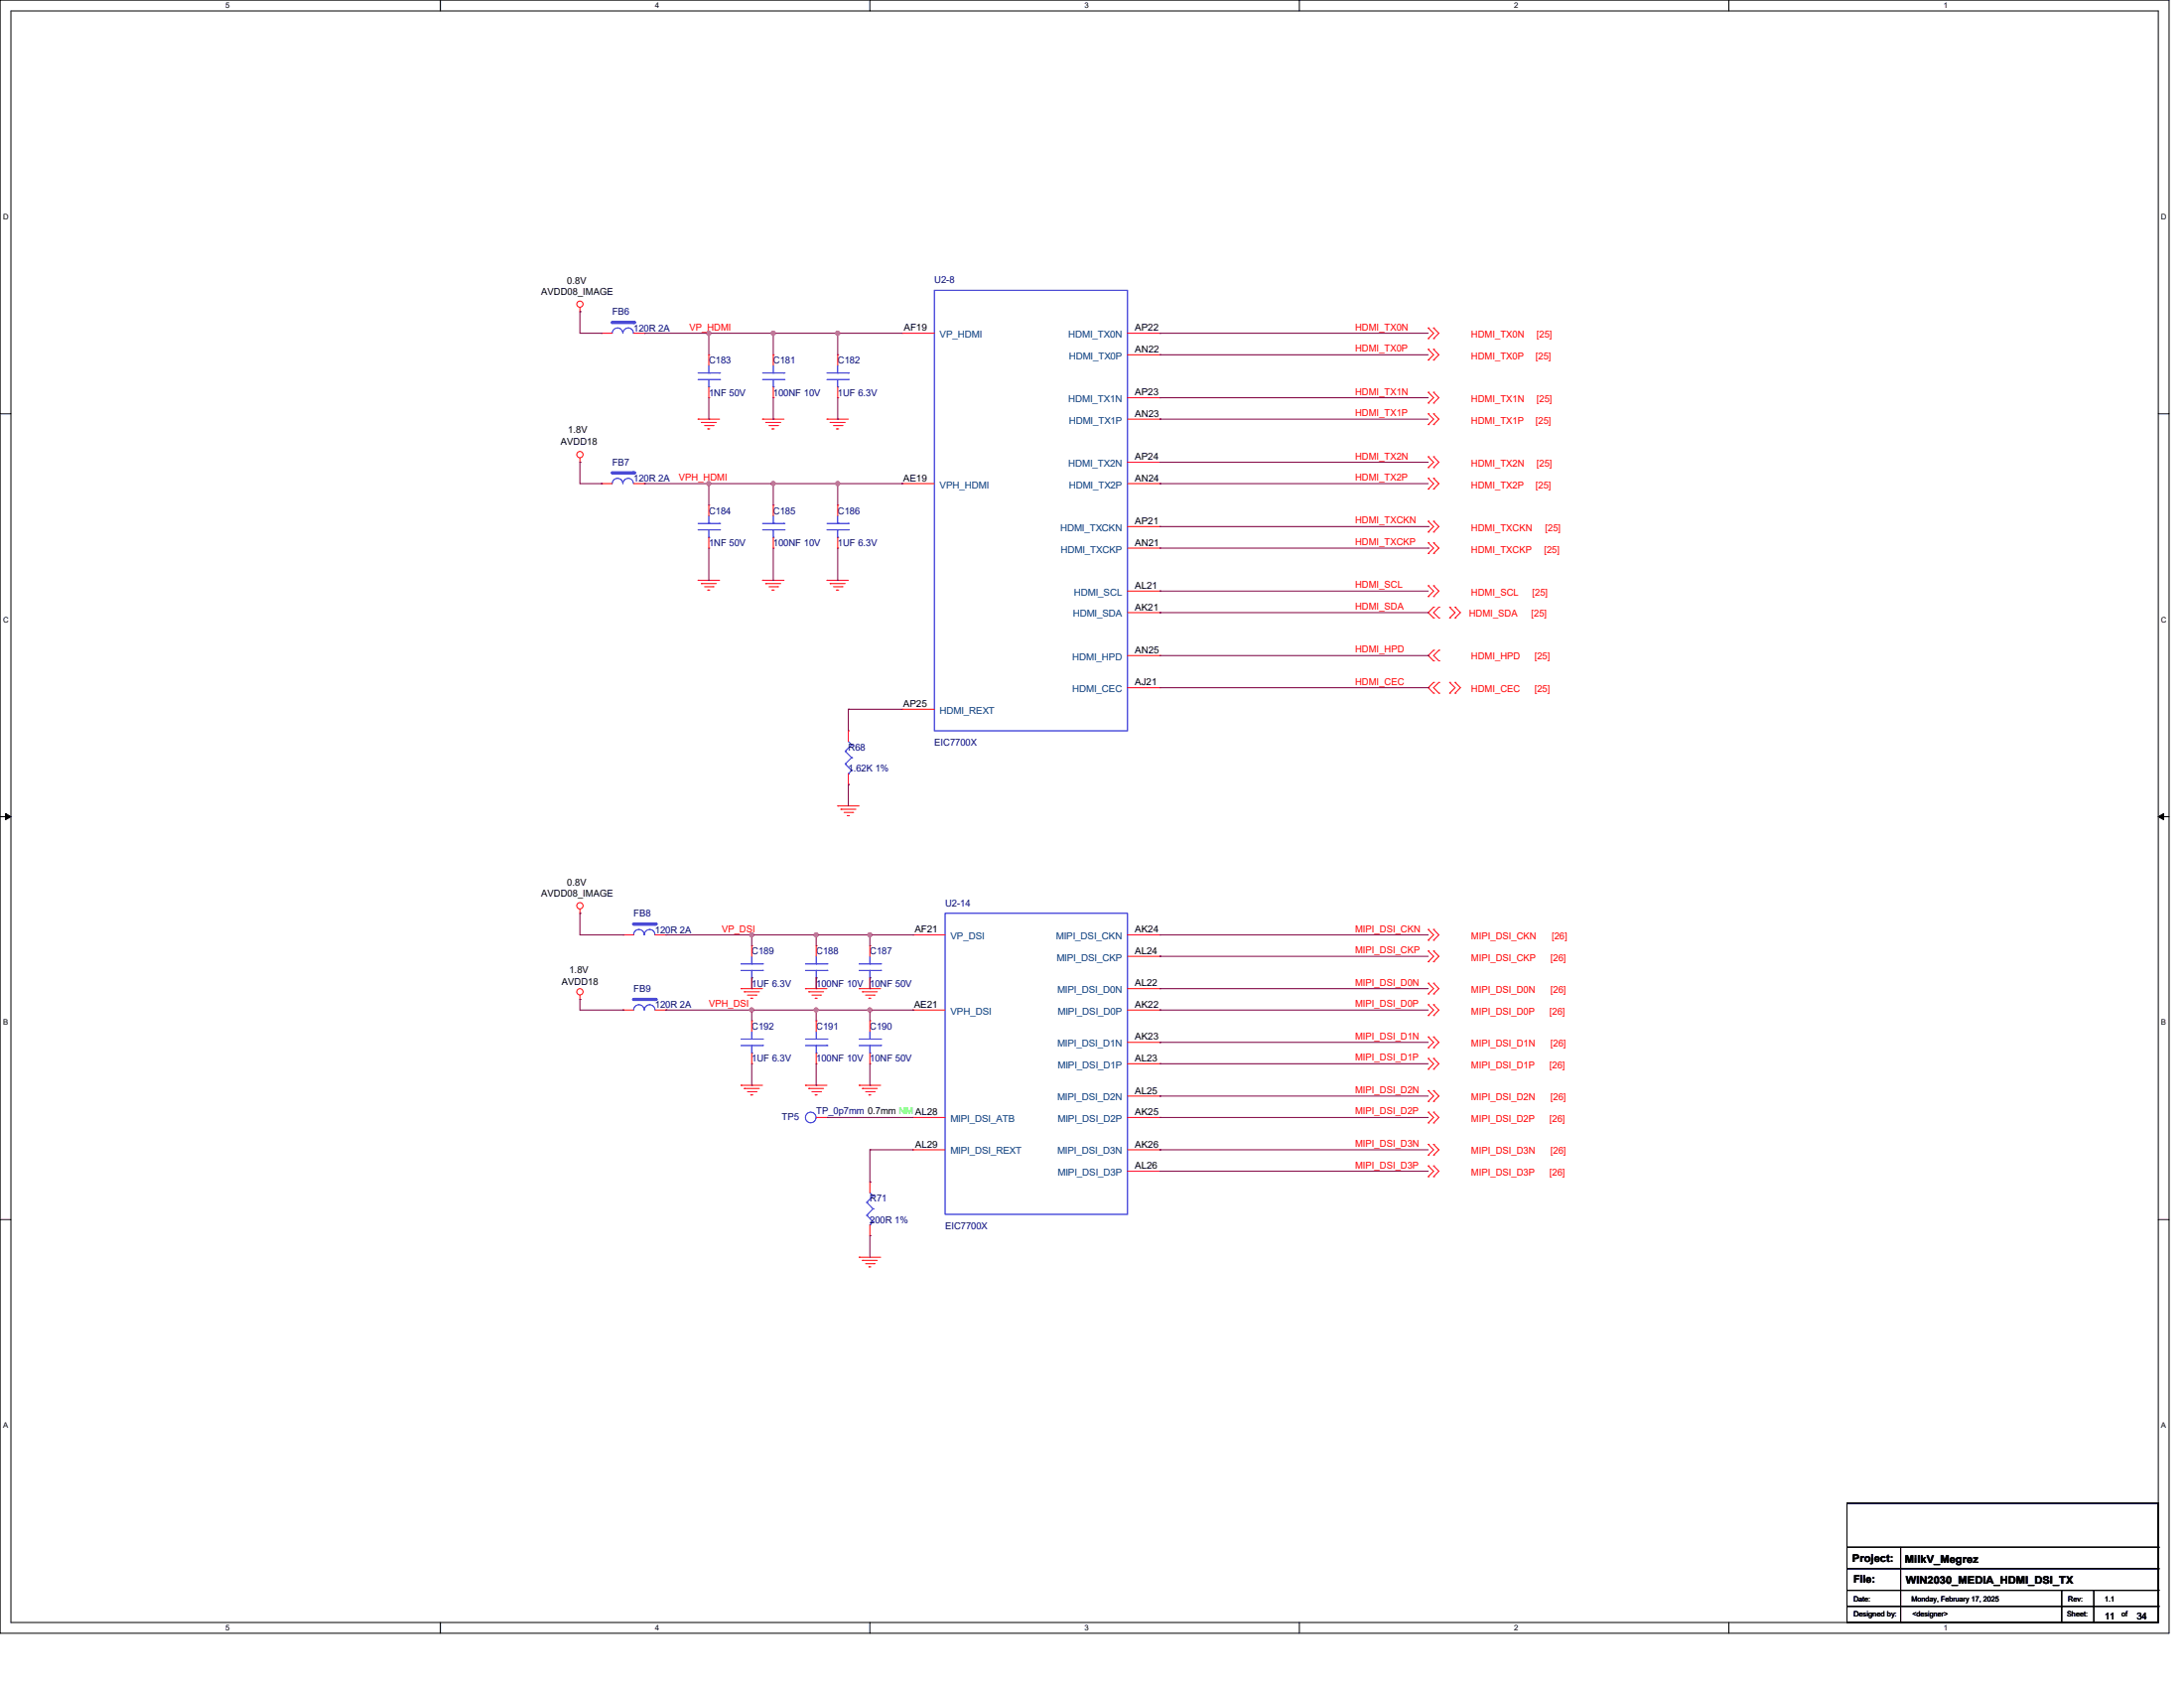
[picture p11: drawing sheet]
<svg xmlns="http://www.w3.org/2000/svg" width="558mm" height="431mm" viewBox="0 0 558 431" stroke-linecap="round" stroke-linejoin="round" font-family="sans-serif">
<g fill="none" stroke="#000" stroke-width=".25">
<path d="M0 0h554.2v417h-554.2zM2.8 2.8h548.6v411.5h-548.6zM112.5 0v2.8M222.2 0v2.8M332 0v2.8M441.7 0v2.8M0 105.7h2.8M551.4 105.7h2.8M0 208.5h2.8M1.4 207.7l1.4 .8-1.4 .8zM551.4 208.5l1.4-.8v1.6zM551.4 208.5h2.8"/>
<path d="M0 311.4h2.8M551.4 311.4h2.8M471.9 383.8h79.5v30.5h-79.5zM471.9 395.1h79.5M485.6 395.1v19.2M551.4 395.1h.1M112.5 414.3v2.7M222.2 414.3v2.7M332 414.3v2.7M441.7 414.3v2.7M471.9 400.6h79.5M471.9 406.1h79.5"/>
<path d="M471.9 410.2h79.5M485.6 414.3h.1M526.8 414.3h.1M526.8 406.1v8.2M535 414.3h.1M535 406.1v8.2M551.4 400.6h.1M551.4 406.1h.1M551.4 410.2h.1"/>
</g>
<path d="M1.4 207.7l1.4 .8-1.4 .8zM551.4 208.5l1.4-.8v1.6z" fill="#000"/>
<g fill="none" stroke="#f00" stroke-width=".25">
<path d="M148.2 79.6h.1M148.2 78.5v1.1M364.9 86.4h.1M364.9 83.7h.1M364.9 91.9h.1M364.9 89.2h.1M364.9 83.7l1.4 1.4-1.4 1.3M364.9 89.2l1.4 1.4-1.4 1.3M366.3 86.4h.1M366.3 83.7h.1M366.3 91.9h.1M366.3 89.2h.1"/>
<path d="M366.3 83.7l1.3 1.4-1.3 1.3M366.3 89.2l1.3 1.4-1.3 1.3M148.2 118h.1M148.2 116.9v1.1M178.4 107h.1M178.4 107h5.5M179.2 107.9h.1M179.2 107.9h3.8M180 108.7h2.2M180.8 109.5h.1M180.8 109.5h.6M182.2 108.7h.1"/>
<path d="M194.8 107h.1M194.8 107h5.5M195.6 107.9h.1M195.6 107.9h3.9M196.5 108.7h2.2M197.3 109.5h.1M197.3 109.5h.5M198.7 108.7h.1M211.3 107h.1M211.3 107h5.4M212.1 107.9h.1M212.1 107.9h3.8"/>
<path d="M212.9 108.7h2.2M213.7 109.5h.1M213.7 109.5h.6M215.1 108.7h.1M364.9 102.9h.1M364.9 100.2h.1M364.9 108.4h.1M364.9 105.7h.1M364.9 119.4h.1M364.9 116.6h.1M364.9 100.2l1.4 1.4-1.4 1.3M364.9 105.7l1.4 1.3-1.4 1.4"/>
<path d="M364.9 116.6l1.4 1.4-1.4 1.4M366.3 102.9h.1M366.3 100.2h.1M366.3 108.4h.1M366.3 105.7h.1M366.3 119.4h.1M366.3 116.6h.1M366.3 100.2l1.3 1.4-1.3 1.3M366.3 105.7l1.3 1.3-1.3 1.4M366.3 116.6l1.3 1.4-1.3 1.4M364.9 124.9h.1M364.9 122.1h.1"/>
<path d="M364.9 135.8h.1M364.9 133.1h.1M364.9 138.6h.1M364.9 122.1l1.4 1.4-1.4 1.4M364.9 133.1l1.4 1.3-1.4 1.4M364.9 138.6l1.4 1.4-1.4 1.3M366.3 124.9h.1M366.3 122.1h.1M366.3 135.8h.1M366.3 133.1h.1M366.3 138.6h.1M366.3 122.1l1.3 1.4-1.3 1.4"/>
<path d="M366.3 133.1l1.3 1.3-1.3 1.4M366.3 138.6l1.3 1.4-1.3 1.3M178.4 148.2h.1M178.4 148.2h5.5M179.2 149h.1M179.2 149h3.8M180 149.8h2.2M180.8 150.7h.1M180.8 150.7h.6M182.2 149.8h.1M194.8 148.2h.1M194.8 148.2h5.5"/>
<path d="M195.6 149h.1M195.6 149h3.9M196.5 149.8h2.2M197.3 150.7h.1M197.3 150.7h.5M198.7 149.8h.1M211.3 148.2h.1M211.3 148.2h5.4M212.1 149h.1M212.1 149h3.8M212.9 149.8h2.2M213.7 150.7h.1"/>
<path d="M213.7 150.7h.6M215.1 149.8h.1M364.9 141.3h.1M364.9 152.3h.1M364.9 149.6h.1M364.9 149.6l1.4 1.3-1.4 1.4M366.3 141.3h.1M366.3 152.3h.1M366.3 149.6h.1M366.3 155h.1M366.3 157.8h.1M366.3 149.6l1.3 1.3-1.3 1.4"/>
<path d="M366.3 155l-1.4 1.4 1.4 1.4M367.6 157.8h.1M367.6 155h.1M367.6 155l-1.3 1.4 1.3 1.4M370.4 157.8h.1M370.4 155h.1M370.4 155l1.4 1.4-1.4 1.4M371.8 157.8h.1M371.8 155h.1M371.8 155l1.3 1.4-1.3 1.4M366.3 174.2h.1M366.3 177h.1"/>
<path d="M366.3 166h.1M366.3 168.7h.1M366.3 174.2l-1.4 1.4 1.4 1.4M366.3 166l-1.4 1.4 1.4 1.3M367.6 177h.1M367.6 174.2h.1M367.6 168.7h.1M367.6 166h.1M367.6 174.2l-1.3 1.4 1.3 1.4M367.6 166l-1.3 1.4 1.3 1.3M370.4 177h.1M370.4 174.2h.1"/>
<path d="M370.4 174.2l1.4 1.4-1.4 1.4M371.8 177h.1M371.8 174.2h.1M371.8 174.2l1.3 1.4-1.3 1.4M214 205.8h.1M214 205.8h5.5M214.8 206.6h.1M214.8 206.6h3.9M215.6 207.4h2.2M216.5 208.3h.1M216.5 208.3h.5M217.8 207.4h.1"/>
<path d="M148.2 233.2h.1M148.2 232.1v1.1M233.2 238.7h.1M233.2 238.7h8.3M288.1 238.7h8.2M296.3 238.7h.1M364.9 237.3h.1M364.9 237.3l1.4 1.4-1.4 1.4M366.3 237.3h.1M366.3 237.3l1.3 1.4-1.3 1.4M148.2 255.2h.1M148.2 254.1v1.1"/>
<path d="M189.3 252.4h.1M189.3 252.4h5.5M190.2 253.2h.1M190.2 253.2h3.8M191 254.1h2.2M191.8 254.9h.1M191.8 254.9h.6M193.2 254.1h.1M205.8 252.4h.1M205.8 252.4h5.5M206.6 253.2h.1M206.6 253.2h3.8"/>
<path d="M207.4 254.1h2.2M208.3 254.9h.1M208.3 254.9h.5M209.6 254.1h.1M219.5 252.4h.1M219.5 252.4h5.5M220.3 253.2h.1M220.3 253.2h3.9M221.1 254.1h2.3M222 254.9h.1M222 254.9h.5M223.4 254.1h.1"/>
<path d="M233.2 257.9h.1M233.2 257.9h8.3M288.1 252.4h8.2M288.1 257.9h8.2M288.1 244.2h8.2M296.3 244.2h.1M296.3 252.4h.1M296.3 257.9h.1M364.9 240.1h.1M364.9 245.6h.1M364.9 242.8h.1M364.9 253.8h.1"/>
<path d="M364.9 251h.1M364.9 259.3h.1M364.9 256.5h.1M364.9 242.8l1.4 1.4-1.4 1.4M364.9 251l1.4 1.4-1.4 1.4M364.9 256.5l1.4 1.4-1.4 1.4M366.3 240.1h.1M366.3 245.6h.1M366.3 242.8h.1M366.3 253.8h.1M366.3 251h.1M366.3 259.3h.1"/>
<path d="M366.3 256.5h.1M366.3 242.8l1.3 1.4-1.3 1.4M366.3 251l1.3 1.4-1.3 1.4M366.3 256.5l1.3 1.4-1.3 1.4M189.3 277.1h.1M189.3 277.1h5.5M190.2 277.9h.1M190.2 277.9h3.8M191 278.8h2.2M191.8 279.6h.1M191.8 279.6h.6M193.2 278.8h.1"/>
<path d="M205.8 277.1h.1M205.8 277.1h5.5M206.6 277.9h.1M206.6 277.9h3.8M207.4 278.8h2.2M208.3 279.6h.1M208.3 279.6h.5M209.6 278.8h.1M219.5 277.1h.1M219.5 277.1h5.5M220.3 277.9h.1M220.3 277.9h3.9"/>
<path d="M221.1 278.8h2.3M222 279.6h.1M222 279.6h.5M223.4 278.8h.1M288.1 266.1h8.2M288.1 271.6h8.2M288.1 279.9h8.2M296.3 266.1h.1M296.3 271.6h.1M296.3 279.9h.1M364.9 267.5h.1M364.9 264.8h.1"/>
<path d="M364.9 273h.1M364.9 270.3h.1M364.9 278.5h.1M364.9 264.8l1.4 1.3-1.4 1.4M364.9 270.3l1.4 1.3-1.4 1.4M364.9 278.5l1.4 1.4-1.4 1.3M366.3 267.5h.1M366.3 264.8h.1M366.3 273h.1M366.3 270.3h.1M366.3 278.5h.1M366.3 264.8l1.3 1.3-1.3 1.4"/>
<path d="M366.3 270.3l1.3 1.3-1.3 1.4M366.3 278.5l1.3 1.4-1.3 1.3M233.2 285.3h.1M233.2 293.6h.1M233.2 285.3h8.3M233.2 293.6h8.3M288.1 285.3h8.2M288.1 293.6h8.2M288.1 299h8.2M296.3 285.3h.1M296.3 293.6h.1M296.3 299h.1"/>
<path d="M364.9 281.2h.1M364.9 286.7h.1M364.9 284h.1M364.9 294.9h.1M364.9 292.2h.1M364.9 297.7h.1M364.9 284l1.4 1.3-1.4 1.4M364.9 292.2l1.4 1.4-1.4 1.3M364.9 297.7l1.4 1.3-1.4 1.4M366.3 281.2h.1M366.3 286.7h.1M366.3 284h.1"/>
<path d="M366.3 294.9h.1M366.3 292.2h.1M366.3 297.7h.1M366.3 284l1.3 1.3-1.3 1.4M366.3 292.2l1.3 1.4-1.3 1.3M366.3 297.7l1.3 1.3-1.3 1.4M364.9 300.4h.1M366.3 300.4h.1M219.5 321h.1M219.5 321h5.5M220.3 321.8h.1M220.3 321.8h3.9"/>
<path d="M221.1 322.7h2.3M222 323.5h.1M222 323.5h.5M223.4 322.7h.1"/>
<circle cx="148.2" cy="77.7" r=".8"/>
<circle cx="148.2" cy="116.1" r=".8"/>
<circle cx="148.2" cy="231.3" r=".8"/>
<circle cx="148.2" cy="253.2" r=".8"/>
</g>
<path d="M241.5 233.2h46.6v76.8h-46.6zM161.9 257.9a1.35 1.35 0 0 1 1.3-1.4 1.35 1.35 0 0 1 1.4 1.4 1.38 1.38 0 0 1 1.4-1.4 1.38 1.38 0 0 1 1.3 1.4" fill="none" stroke="#00f" stroke-width=".25"/>
<path d="M161.9 255.2h5.5" fill="none" stroke="#00f" stroke-width=".8"/>
<circle cx="167.4" cy="255.2" r=".4" fill="#00f"/>
<path d="M197.6 129h.1M197.6 140h.1M197.6 129v2.7M197.6 137.2v2.8M159.2 257.9h.1M159.2 257.9h2.7M167.4 257.9h2.7M170.1 257.9h.1M192.1 260.6h.1M192.1 271.6h.1M192.1 260.6v2.8M192.1 268.9v2.7" fill="none" stroke="#f00" stroke-width=".25"/>
<g fill="none" stroke="#00f" stroke-width=".25">
<path d="M194.8 135.3h5.5M194.8 133.6h5.5M197.6 137.2h.1M197.6 133.6h.1M197.6 131.7v1.9M197.6 135.3v1.9M200.3 135.3h.1M200.3 133.6h.1M161.9 238.7a1.36 1.36 0 0 1 1.3-1.4 1.36 1.36 0 0 1 1.4 1.4 1.38 1.38 0 0 1 1.4-1.4 1.38 1.38 0 0 1 1.3 1.4M189.3 267h5.5M189.3 265.3h5.5M192.1 268.9h.1"/>
<path d="M192.1 265.3h.1M192.1 263.4v1.9M192.1 267v1.9M194.8 267h.1M194.8 265.3h.1"/>
</g>
<path d="M161.9 236h5.5" fill="none" stroke="#00f" stroke-width=".8"/>
<circle cx="167.4" cy="236" r=".4" fill="#00f"/>
<g fill="none" stroke="#f00" stroke-width=".25">
<path d="M181.1 90.6h.1M181.1 90.6v2.7M181.1 98.8v2.8M197.6 90.6h.1M197.6 90.6v2.7M197.6 98.8v2.8M214 90.6h.1M214 90.6v2.7M214 98.8v2.8M230.5 85.1h.1M230.5 85.1h8.2M288.1 85.1h8.2"/>
<path d="M288.1 90.6h8.2M296.3 85.1h.1M296.3 90.6h.1M181.1 101.6h.1M197.6 101.6h.1M214 101.6h.1M288.1 101.6h8.2M288.1 107h8.2M288.1 118h8.2M296.3 101.6h.1M296.3 107h.1M296.3 118h.1"/>
<path d="M181.1 129h.1M181.1 140h.1M181.1 129v2.7M181.1 137.2v2.8M214 129h.1M214 140h.1M214 129v2.7M214 137.2v2.8M230.5 123.5h.1M230.5 123.5h8.2M288.1 123.5h8.2M288.1 134.4h8.2"/>
<path d="M288.1 140h8.2M296.3 123.5h.1M296.3 134.4h.1M296.3 140h.1M288.1 150.9h8.2M288.1 156.4h8.2M296.3 150.9h.1M296.3 156.4h.1M288.1 167.4h8.2M288.1 175.6h8.2M296.3 167.4h.1M296.3 175.6h.1"/>
<path d="M216.7 186.6h.1M216.7 186.6v2.7M216.7 197.6v2.7M230.5 181.1h.1M230.5 181.1h8.2M216.7 200.3h.1M159.2 238.7h.1M159.2 238.7h2.7M167.4 238.7h2.7M170.1 238.7h.1M192.1 241.5h.1M192.1 252.4h.1"/>
<path d="M192.1 241.5v2.7M192.1 249.7v2.7M208.5 241.5h.1M208.5 252.4h.1M208.5 241.5v2.7M208.5 249.7v2.7M222.2 260.6h.1M222.2 271.6h.1M222.2 260.6v2.8M222.2 268.9v2.7M208.5 285.3h2.8M211.3 285.3h.1"/>
<path d="M222.2 301.8h.1M222.2 315.5h.1M222.2 301.8v2.7M222.2 312.8v2.7"/>
</g>
<g fill="none" stroke="#00f" stroke-width=".25">
<path d="M238.7 74.1h49.4v112.5h-49.4zM178.4 96.9h5.5M178.4 95.2h5.5M181.1 98.8h.1M181.1 95.2h.1M181.1 93.3v1.9M181.1 96.9v1.9M183.9 96.9h.1M183.9 95.2h.1M194.8 96.9h5.5M194.8 95.2h5.5M197.6 98.8h.1"/>
<path d="M197.6 95.2h.1M197.6 93.3v1.9M197.6 96.9v1.9M200.3 96.9h.1M200.3 95.2h.1M211.3 96.9h5.4M211.3 95.2h5.4M214 98.8h.1M214 95.2h.1M214 93.3v1.9M214 96.9v1.9M216.7 96.9h.1"/>
<path d="M216.7 95.2h.1M156.4 123.5a1.35 1.35 0 0 1 1.4-1.4 1.35 1.35 0 0 1 1.3 1.4 1.41 1.41 0 0 1 1.4-1.4 1.34 1.34 0 0 1 1.3 1.4M178.4 135.3h5.5M178.4 133.6h5.5M181.1 137.2h.1M181.1 133.6h.1M181.1 131.7v1.9M181.1 135.3v1.9M183.9 135.3h.1M183.9 133.6h.1M211.3 135.3h5.4M211.3 133.6h5.4"/>
<path d="M214 137.2h.1M214 133.6h.1M214 131.7v1.9M214 135.3v1.9M216.7 135.3h.1M216.7 133.6h.1M215.9 191.8h.1M215.9 195.1h.1M215.9 191.8l1.7 1.7M215.9 195.1l1.7 1.6M216.7 197.6h.1M216.7 189.3l.9 .9"/>
<path d="M217.6 190.2h.1M217.6 193.5h.1M217.6 196.7h.1M217.6 190.2l-1.7 1.6M217.6 193.5l-1.7 1.6M217.6 196.7l-.9 .9M189.3 247.8h5.5M189.3 246.1h5.5M192.1 249.7h.1M192.1 246.1h.1M192.1 244.2v1.9M192.1 247.8v1.9"/>
<path d="M194.8 247.8h.1M194.8 246.1h.1M205.8 247.8h5.5M205.8 246.1h5.5M208.5 249.7h.1M208.5 246.1h.1M208.5 244.2v1.9M208.5 247.8v1.9M211.3 247.8h.1M211.3 246.1h.1M219.5 267h5.5M219.5 265.3h5.5"/>
<path d="M222.2 268.9h.1M222.2 265.3h.1M222.2 263.4v1.9M222.2 267v1.9M225 267h.1M225 265.3h.1M221.4 307h.1M221.4 310.3h.1M221.4 307l1.7 1.7M221.4 310.3l1.7 1.7M222.2 312.8h.1M222.2 304.5l.9 .8"/>
<path d="M223.1 305.3h.1M223.1 308.7h.1M223.1 312h.1M223.1 305.3l-1.7 1.7M223.1 308.7l-1.7 1.6M223.1 312l-.9 .8"/>
<circle cx="207.1" cy="285.3" r="1.35"/>
</g>
<path d="M156.4 120.7h5.5" fill="none" stroke="#00f" stroke-width=".8"/>
<circle cx="161.9" cy="120.7" r=".4" fill="#00f"/>
<path d="M153.7 123.5h.1M153.7 123.5h2.7M161.9 123.5h2.7M164.6 123.5h.1M222.2 241.5h.1M222.2 252.4h.1M222.2 241.5v2.7M222.2 249.7v2.7M208.5 260.6h.1M208.5 271.6h.1M208.5 260.6v2.8M208.5 268.9v2.7" fill="none" stroke="#f00" stroke-width=".25"/>
<g fill="none" stroke="#00f" stroke-width=".25">
<path d="M156.4 85.1a1.35 1.35 0 0 1 1.4-1.4 1.35 1.35 0 0 1 1.3 1.4 1.49 1.49 0 0 1 1.4-1.4 1.33 1.33 0 0 1 1.3 1.4M219.5 247.8h5.5M219.5 246.1h5.5M222.2 249.7h.1M222.2 246.1h.1M222.2 244.2v1.9M222.2 247.8v1.9M225 247.8h.1M225 246.1h.1M205.8 267h5.5M205.8 265.3h5.5M208.5 268.9h.1"/>
<path d="M208.5 265.3h.1M208.5 263.4v1.9M208.5 267v1.9M211.3 267h.1M211.3 265.3h.1"/>
</g>
<path d="M156.4 82.3h5.5" fill="none" stroke="#00f" stroke-width=".8"/>
<circle cx="161.9" cy="82.3" r=".4" fill="#00f"/>
<path d="M153.7 85.1h.1M153.7 85.1h2.7M161.9 85.1h2.7M164.6 85.1h.1" fill="none" stroke="#f00" stroke-width=".25"/>
<g fill="none" stroke="#800040" stroke-width=".25">
<path d="M148.2 79.6h.1M148.2 79.6v5.5h5.5M153.7 85.1h.1M164.6 85.1h.1M164.6 85.1h16.5M148.2 118h.1M148.2 118v5.5h5.5M153.7 123.5h.1M216.7 181.1h.1M216.7 181.1h13.8M216.7 181.1v5.5M216.7 200.3h.1"/>
<path d="M216.7 200.3v5.5M211.3 285.3h.1M211.3 285.3h21.9M222.2 293.6h.1M222.2 293.6h11M222.2 293.6v8.2M222.2 301.8h.1M222.2 315.5h.1M222.2 315.5v5.5"/>
</g>
<circle cx="181.1" cy="85.1" r=".53" fill="#f0f"/>
<circle cx="181.1" cy="85.1" r=".53" fill="none" stroke="#f0f" stroke-width=".25"/>
<path d="M164.6 123.5h.1M164.6 123.5h16.5" fill="none" stroke="#800040" stroke-width=".25"/>
<circle cx="181.1" cy="123.5" r=".53" fill="#f0f"/>
<circle cx="181.1" cy="123.5" r=".53" fill="none" stroke="#f0f" stroke-width=".25"/>
<g fill="none" stroke="#800040" stroke-width=".25">
<path d="M296.3 90.6h.1M296.3 90.6h68.6M296.3 101.6h.1M296.3 107h.1M296.3 118h.1M296.3 101.6h68.6M296.3 107h68.6M296.3 118h68.6M214 123.5h16.5M230.5 123.5h.1M296.3 123.5h.1M296.3 123.5h68.6"/>
<path d="M296.3 140h68.6M296.3 134.4h68.6M364.9 140h.1M364.9 134.4h.1M296.3 175.6h68.6M296.3 167.4h68.6M364.9 175.6h.1M364.9 167.4h.1M296.3 238.7h.1M296.3 238.7h68.6M148.2 255.2h.1M148.2 255.2v2.7h11"/>
<path d="M159.2 257.9h.1M170.1 257.9h.1M170.1 257.9h22M296.3 244.2h.1M296.3 252.4h.1M296.3 257.9h.1M296.3 244.2h68.6M296.3 252.4h68.6M296.3 257.9h68.6M296.3 266.1h.1M296.3 271.6h.1M296.3 279.9h.1"/>
<path d="M296.3 266.1h68.6M296.3 271.6h68.6M296.3 279.9h68.6M296.3 285.3h.1M296.3 293.6h.1M296.3 299h.1M296.3 285.3h68.6M296.3 293.6h68.6M296.3 299h68.6"/>
</g>
<circle cx="192" cy="257.9" r=".53" fill="#f0f"/>
<circle cx="192" cy="257.9" r=".53" fill="none" stroke="#f0f" stroke-width=".25"/>
<path d="M148.2 233.2h.1M148.2 233.2v5.5h11M159.2 238.7h.1M170.1 238.7h.1M170.1 238.7h22M192.1 257.9h.1M192.1 257.9v2.7" fill="none" stroke="#800040" stroke-width=".25"/>
<circle cx="192" cy="238.7" r=".53" fill="#f0f"/>
<circle cx="192" cy="238.7" r=".53" fill="none" stroke="#f0f" stroke-width=".25"/>
<g fill="none" stroke="#800040" stroke-width=".25">
<path d="M181.1 85.1h.1M181.1 85.1h32.9M181.1 85.1v5.5M197.6 85.1h.1M197.6 85.1v5.5M296.3 85.1h.1M296.3 85.1h68.6M192.1 249.7h.1M192.1 249.7v2.7M208.5 249.7h.1M208.5 249.7v2.7M222.2 249.7h.1"/>
<path d="M222.2 249.7v2.7"/>
</g>
<circle cx="214" cy="85.1" r=".53" fill="#f0f"/>
<circle cx="214" cy="85.1" r=".53" fill="none" stroke="#f0f" stroke-width=".25"/>
<circle cx="197.5" cy="85.1" r=".53" fill="#f0f"/>
<circle cx="197.5" cy="85.1" r=".53" fill="none" stroke="#f0f" stroke-width=".25"/>
<path d="M214 85.1h.1M214 85.1v5.5M214 85.1h16.5M197.6 123.5h.1M197.6 123.5v5.5M197.6 123.5h16.4M214 123.5h.1M214 123.5v5.5" fill="none" stroke="#800040" stroke-width=".25"/>
<circle cx="197.5" cy="123.5" r=".53" fill="#f0f"/>
<circle cx="197.5" cy="123.5" r=".53" fill="none" stroke="#f0f" stroke-width=".25"/>
<circle cx="214" cy="123.5" r=".53" fill="#f0f"/>
<circle cx="214" cy="123.5" r=".53" fill="none" stroke="#f0f" stroke-width=".25"/>
<path d="M181.1 123.5h.1M181.1 123.5v5.5M181.1 123.5h16.5M197.6 123.5h.1M192.1 238.7h.1M192.1 238.7v2.8M192.1 238.7h30.1M208.5 238.7h.1M208.5 238.7v2.8M222.2 238.7h.1" fill="none" stroke="#800040" stroke-width=".25"/>
<circle cx="208.5" cy="238.7" r=".53" fill="#f0f"/>
<circle cx="208.5" cy="238.7" r=".53" fill="none" stroke="#f0f" stroke-width=".25"/>
<circle cx="222.2" cy="238.7" r=".53" fill="#f0f"/>
<circle cx="222.2" cy="238.7" r=".53" fill="none" stroke="#f0f" stroke-width=".25"/>
<path d="M222.2 238.7h.1M222.2 238.7v2.8M222.2 238.7h11M233.2 238.7h.1M192.1 257.9h30.1M208.5 257.9h.1M208.5 257.9v2.7M222.2 257.9h.1" fill="none" stroke="#800040" stroke-width=".25"/>
<circle cx="208.5" cy="257.9" r=".53" fill="#f0f"/>
<circle cx="208.5" cy="257.9" r=".53" fill="none" stroke="#f0f" stroke-width=".25"/>
<circle cx="222.2" cy="257.9" r=".53" fill="#f0f"/>
<circle cx="222.2" cy="257.9" r=".53" fill="none" stroke="#f0f" stroke-width=".25"/>
<g fill="none" stroke="#800040" stroke-width=".25">
<path d="M181.1 107h.1M181.1 101.6v5.4M197.6 107h.1M197.6 101.6v5.4M214 107h.1M214 101.6v5.4M181.1 140v8.2M197.6 140v8.2M214 140v8.2M181.1 148.2h.1M197.6 148.2h.1M214 148.2h.1"/>
<path d="M296.3 150.9h.1M296.3 156.4h.1M296.3 150.9h68.6M296.3 156.4h68.6M222.2 257.9h.1M222.2 257.9v2.7M222.2 257.9h11M233.2 257.9h.1M192.1 277.1h.1M192.1 271.6v5.5M208.5 277.1h.1M208.5 271.6v5.5"/>
<path d="M222.2 277.1h.1M222.2 271.6v5.5"/>
</g>
<circle cx="181.1" cy="85.1" r=".53" fill="#f0f"/>
<circle cx="181.1" cy="85.1" r=".53" fill="none" stroke="#f0f" stroke-width=".25"/>
<circle cx="181.1" cy="123.5" r=".53" fill="#f0f"/>
<circle cx="181.1" cy="123.5" r=".53" fill="none" stroke="#f0f" stroke-width=".25"/>
<circle cx="192" cy="257.9" r=".53" fill="#f0f"/>
<circle cx="192" cy="257.9" r=".53" fill="none" stroke="#f0f" stroke-width=".25"/>
<circle cx="192" cy="238.7" r=".53" fill="#f0f"/>
<circle cx="192" cy="238.7" r=".53" fill="none" stroke="#f0f" stroke-width=".25"/>
<circle cx="214" cy="85.1" r=".53" fill="#f0f"/>
<circle cx="214" cy="85.1" r=".53" fill="none" stroke="#f0f" stroke-width=".25"/>
<circle cx="197.5" cy="85.1" r=".53" fill="#f0f"/>
<circle cx="197.5" cy="85.1" r=".53" fill="none" stroke="#f0f" stroke-width=".25"/>
<circle cx="197.5" cy="123.5" r=".53" fill="#f0f"/>
<circle cx="197.5" cy="123.5" r=".53" fill="none" stroke="#f0f" stroke-width=".25"/>
<circle cx="214" cy="123.5" r=".53" fill="#f0f"/>
<circle cx="214" cy="123.5" r=".53" fill="none" stroke="#f0f" stroke-width=".25"/>
<circle cx="208.5" cy="238.7" r=".53" fill="#f0f"/>
<circle cx="208.5" cy="238.7" r=".53" fill="none" stroke="#f0f" stroke-width=".25"/>
<circle cx="222.2" cy="238.7" r=".53" fill="#f0f"/>
<circle cx="222.2" cy="238.7" r=".53" fill="none" stroke="#f0f" stroke-width=".25"/>
<circle cx="208.5" cy="257.9" r=".53" fill="#f0f"/>
<circle cx="208.5" cy="257.9" r=".53" fill="none" stroke="#f0f" stroke-width=".25"/>
<circle cx="222.2" cy="257.9" r=".53" fill="#f0f"/>
<circle cx="222.2" cy="257.9" r=".53" fill="none" stroke="#f0f" stroke-width=".25"/>
<g font-size="2.7">
<text x="473.2" y="398.7">Project:</text>
<text x="486.7" y="399">MilkV_Megrez</text>
<text x="473.5" y="404.2">File:</text>
<text x="487" y="404.5">WIN2030_MEDIA_HDMI_DSI_TX</text>
</g>
<g font-size="2.5">
<text x="138.3" y="75.3">AVDD08_IMAGE</text>
<text x="144.9" y="72.5">0.8V</text>
<text x="231" y="84.5">AF19</text>
<text x="290" y="84.5">AP22</text>
<text x="290" y="90">AN22</text>
<text x="290" y="101">AP23</text>
<text x="290" y="106.4">AN23</text>
<text x="143.3" y="113.7">AVDD18</text>
<text x="145.2" y="110.7">1.8V</text>
<text x="290" y="117.4">AP24</text>
<text x="230.8" y="122.9">AE19</text>
<text x="290" y="122.9">AN24</text>
<text x="290" y="133.9">AP21</text>
<text x="290" y="139.4">AN21</text>
<text x="290" y="150.3">AL21</text>
<text x="290" y="155.8">AK21</text>
<text x="290" y="166.8">AN25</text>
<text x="290" y="175">AJ21</text>
<text x="230.8" y="180.5">AP25</text>
<text x="144.9" y="226.1">0.8V</text>
<text x="138.3" y="228.9">AVDD08_IMAGE</text>
<text x="233.7" y="238.1">AF21</text>
<text x="290" y="238.1">AK24</text>
<text x="290" y="243.6">AL24</text>
<text x="143.5" y="251.4">AVDD18</text>
<text x="145.5" y="248.4">1.8V</text>
<text x="290" y="251.8">AL22</text>
<text x="233.6" y="257.3">AE21</text>
<text x="290" y="257.3">AK22</text>
<text x="290" y="265.6">AK23</text>
<text x="290" y="271">AL23</text>
<text x="290" y="279.3">AL25</text>
<text x="290" y="284.7">AK25</text>
<text x="233.8" y="293">AL29</text>
<text x="290" y="293">AK26</text>
<text x="290" y="298.4">AL26</text>
<text x="537.7" y="413.5">11</text>
<text x="545.9" y="413.5">34</text>
</g>
<g font-size="2.5" fill="#000080">
<text x="238.7" y="72.3">U2-8</text>
<text x="156.4" y="80.5">FB6</text>
<text x="161.9" y="84.6">120R 2A</text>
<text x="181.1" y="92.8">C183</text>
<text x="197.6" y="92.8">C181</text>
<text x="214" y="92.8">C182</text>
<text x="181.1" y="101">1NF 50V</text>
<text x="197.6" y="101">100NF 10V</text>
<text x="214" y="101">1UF 6.3V</text>
<text x="156.4" y="118.9">FB7</text>
<text x="161.9" y="123">120R 2A</text>
<text x="181.1" y="131.2">C184</text>
<text x="197.6" y="131.2">C185</text>
<text x="214" y="131.2">C186</text>
<text x="181.1" y="139.4">1NF 50V</text>
<text x="197.6" y="139.4">100NF 10V</text>
<text x="214" y="139.4">1UF 6.3V</text>
<text x="216.7" y="191.6">R68</text>
<text x="238.7" y="190.5">EIC7700X</text>
<text x="216.7" y="197.1">1.62K 1%</text>
<text x="241.5" y="231.4">U2-14</text>
<text x="161.9" y="234.1">FB8</text>
<text x="167.4" y="238.2">120R 2A</text>
<text x="192.1" y="243.7">C189</text>
<text x="208.5" y="243.7">C188</text>
<text x="222.2" y="243.7">C187</text>
<text x="192.1" y="251.9">1UF 6.3V</text>
<text x="208.5" y="251.9">100NF 10V</text>
<text x="222.2" y="251.9">10NF 50V</text>
<text x="161.9" y="253.3">FB9</text>
<text x="167.4" y="257.4">120R 2A</text>
<text x="192.1" y="262.9">C192</text>
<text x="208.5" y="262.9">C191</text>
<text x="222.2" y="262.9">C190</text>
<text x="192.1" y="271.1">1UF 6.3V</text>
<text x="208.5" y="271.1">100NF 10V</text>
<text x="222.2" y="271.1">10NF 50V</text>
<text x="199.8" y="286">TP5</text>
<text x="208.5" y="284.6">TP_0p7mm 0.7mm NM AL28</text>
<text x="222.2" y="306.8">R71</text>
<text x="222.2" y="312.3">200R 1%</text>
<text x="241.5" y="313.9">EIC7700X</text>
</g>
<g font-size="2.5" fill="#f00">
<text x="176.1" y="84.3">VP_HDMI</text>
<text x="346.2" y="89.8">HDMI_TX0P</text>
<text x="346.2" y="84.3">HDMI_TX0N</text>
<text x="375.9" y="86.2">HDMI_TX0N</text>
<text x="392.6" y="86.2">[25]</text>
<text x="375.9" y="91.7">HDMI_TX0P</text>
<text x="392.3" y="91.7">[25]</text>
<text x="346.2" y="100.8">HDMI_TX1N</text>
<text x="346.2" y="106.3">HDMI_TX1P</text>
<text x="375.9" y="102.7">HDMI_TX1N</text>
<text x="392.6" y="102.7">[25]</text>
<text x="375.9" y="108.2">HDMI_TX1P</text>
<text x="392.3" y="108.2">[25]</text>
<text x="346.2" y="117.3">HDMI_TX2N</text>
<text x="375.9" y="119.2">HDMI_TX2N</text>
<text x="392.6" y="119.2">[25]</text>
<text x="173.4" y="122.7">VPH_HDMI</text>
<text x="346.2" y="122.7">HDMI_TX2P</text>
<text x="375.9" y="124.6">HDMI_TX2P</text>
<text x="392.3" y="124.6">[25]</text>
<text x="346.2" y="133.7">HDMI_TXCKN</text>
<text x="375.9" y="135.6">HDMI_TXCKN</text>
<text x="394.8" y="135.6">[25]</text>
<text x="346.2" y="139.2">HDMI_TXCKP</text>
<text x="375.9" y="141.1">HDMI_TXCKP</text>
<text x="394.5" y="141.1">[25]</text>
<text x="346.2" y="150.2">HDMI_SCL</text>
<text x="346.2" y="155.7">HDMI_SDA</text>
<text x="375.9" y="152.1">HDMI_SCL</text>
<text x="391.5" y="152.1">[25]</text>
<text x="375.3" y="157.6">HDMI_SDA</text>
<text x="391.2" y="157.6">[25]</text>
<text x="346.2" y="166.6">HDMI_HPD</text>
<text x="375.9" y="168.3">HDMI_HPD</text>
<text x="392" y="168.3">[25]</text>
<text x="346.2" y="174.8">HDMI_CEC</text>
<text x="375.9" y="176.7">HDMI_CEC</text>
<text x="392" y="176.7">[25]</text>
<text x="184.4" y="238">VP_DSI</text>
<text x="346.2" y="238">MIPI_DSI_CKN</text>
<text x="375.9" y="239.9">MIPI_DSI_CKN</text>
<text x="396.5" y="239.9">[26]</text>
<text x="346.2" y="243.4">MIPI_DSI_CKP</text>
<text x="375.9" y="245.3">MIPI_DSI_CKP</text>
<text x="396.2" y="245.3">[26]</text>
<text x="346.2" y="251.7">MIPI_DSI_D0N</text>
<text x="181.1" y="257.1">VPH_DSI</text>
<text x="346.2" y="257.1">MIPI_DSI_D0P</text>
<text x="375.9" y="253.6">MIPI_DSI_D0N</text>
<text x="396.2" y="253.6">[26]</text>
<text x="375.9" y="259">MIPI_DSI_D0P</text>
<text x="395.9" y="259">[26]</text>
<text x="346.2" y="265.4">MIPI_DSI_D1N</text>
<text x="375.9" y="267.3">MIPI_DSI_D1N</text>
<text x="396.2" y="267.3">[26]</text>
<text x="346.2" y="270.8">MIPI_DSI_D1P</text>
<text x="375.9" y="272.8">MIPI_DSI_D1P</text>
<text x="395.9" y="272.8">[26]</text>
<text x="346.2" y="279.1">MIPI_DSI_D2N</text>
<text x="375.9" y="281">MIPI_DSI_D2N</text>
<text x="396.2" y="281">[26]</text>
<text x="346.2" y="284.6">MIPI_DSI_D2P</text>
<text x="375.9" y="286.5">MIPI_DSI_D2P</text>
<text x="395.9" y="286.5">[26]</text>
<text x="346.2" y="292.8">MIPI_DSI_D3N</text>
<text x="346.2" y="298.3">MIPI_DSI_D3P</text>
<text x="375.9" y="294.7">MIPI_DSI_D3N</text>
<text x="396.2" y="294.7">[26]</text>
<text x="375.9" y="300.2">MIPI_DSI_D3P</text>
<text x="395.9" y="300.2">[26]</text>
</g>
<g font-size="2.5" fill="#004080">
<text x="240.1" y="86.2">VP_HDMI</text>
<text x="273" y="86.2">HDMI_TX0N</text>
<text x="273.1" y="91.7">HDMI_TX0P</text>
<text x="273" y="102.7">HDMI_TX1N</text>
<text x="273.1" y="108.2">HDMI_TX1P</text>
<text x="273" y="119.2">HDMI_TX2N</text>
<text x="240.1" y="124.6">VPH_HDMI</text>
<text x="273.1" y="124.6">HDMI_TX2P</text>
<text x="270.9" y="135.6">HDMI_TXCKN</text>
<text x="271" y="141.1">HDMI_TXCKP</text>
<text x="274.4" y="152.1">HDMI_SCL</text>
<text x="274.1" y="157.6">HDMI_SDA</text>
<text x="274" y="168.5">HDMI_HPD</text>
<text x="274" y="176.7">HDMI_CEC</text>
<text x="240.1" y="182.2">HDMI_REXT</text>
<text x="242.8" y="239.9">VP_DSI</text>
<text x="269.8" y="239.9">MIPI_DSI_CKN</text>
<text x="270" y="245.3">MIPI_DSI_CKP</text>
<text x="270.1" y="253.6">MIPI_DSI_D0N</text>
<text x="242.8" y="259">VPH_DSI</text>
<text x="270.3" y="259">MIPI_DSI_D0P</text>
<text x="270.1" y="267.3">MIPI_DSI_D1N</text>
<text x="270.3" y="272.8">MIPI_DSI_D1P</text>
<text x="270.1" y="281">MIPI_DSI_D2N</text>
<text x="242.8" y="286.5">MIPI_DSI_ATB</text>
<text x="270.3" y="286.5">MIPI_DSI_D2P</text>
<text x="242.8" y="294.7">MIPI_DSI_REXT</text>
<text x="270.1" y="294.7">MIPI_DSI_D3N</text>
<text x="270.3" y="300.2">MIPI_DSI_D3P</text>
</g>
<g font-size="2">
<text x="57.7" y="2.1">5</text>
<text x="167.4" y="2.1">4</text>
<text x="277.1" y="2.1">3</text>
<text x="386.8" y="2.1">2</text>
<text x="496.6" y="2.1">1</text>
<text x=".8" y="56">D</text>
<text x="552.2" y="56">D</text>
<text x=".8" y="158.9">C</text>
<text x="552.2" y="158.9">C</text>
<text x=".8" y="261.7">B</text>
<text x="552.2" y="261.7">B</text>
<text x=".8" y="364.6">A</text>
<text x="552.2" y="364.6">A</text>
<text x="57.7" y="416.3">5</text>
<text x="167.4" y="416.3">4</text>
<text x="277.1" y="416.3">3</text>
<text x="386.8" y="416.3">2</text>
<text x="496.6" y="416.3">1</text>
</g>
<g font-size="1.9">
<text x="473.5" y="408.9">Date:</text>
<text x="473.5" y="412.7">Designed by:</text>
<text x="488.4" y="408.9">Monday, February 17, 2025</text>
<text x="488.6" y="412.7">&lt;designer&gt;</text>
<text x="528.1" y="412.7">Sheet:</text>
<text x="528.4" y="408.9">Rev:</text>
<text x="537.7" y="408.9">1.1</text>
<text x="542.1" y="412.7">of</text>
</g>
</svg>
